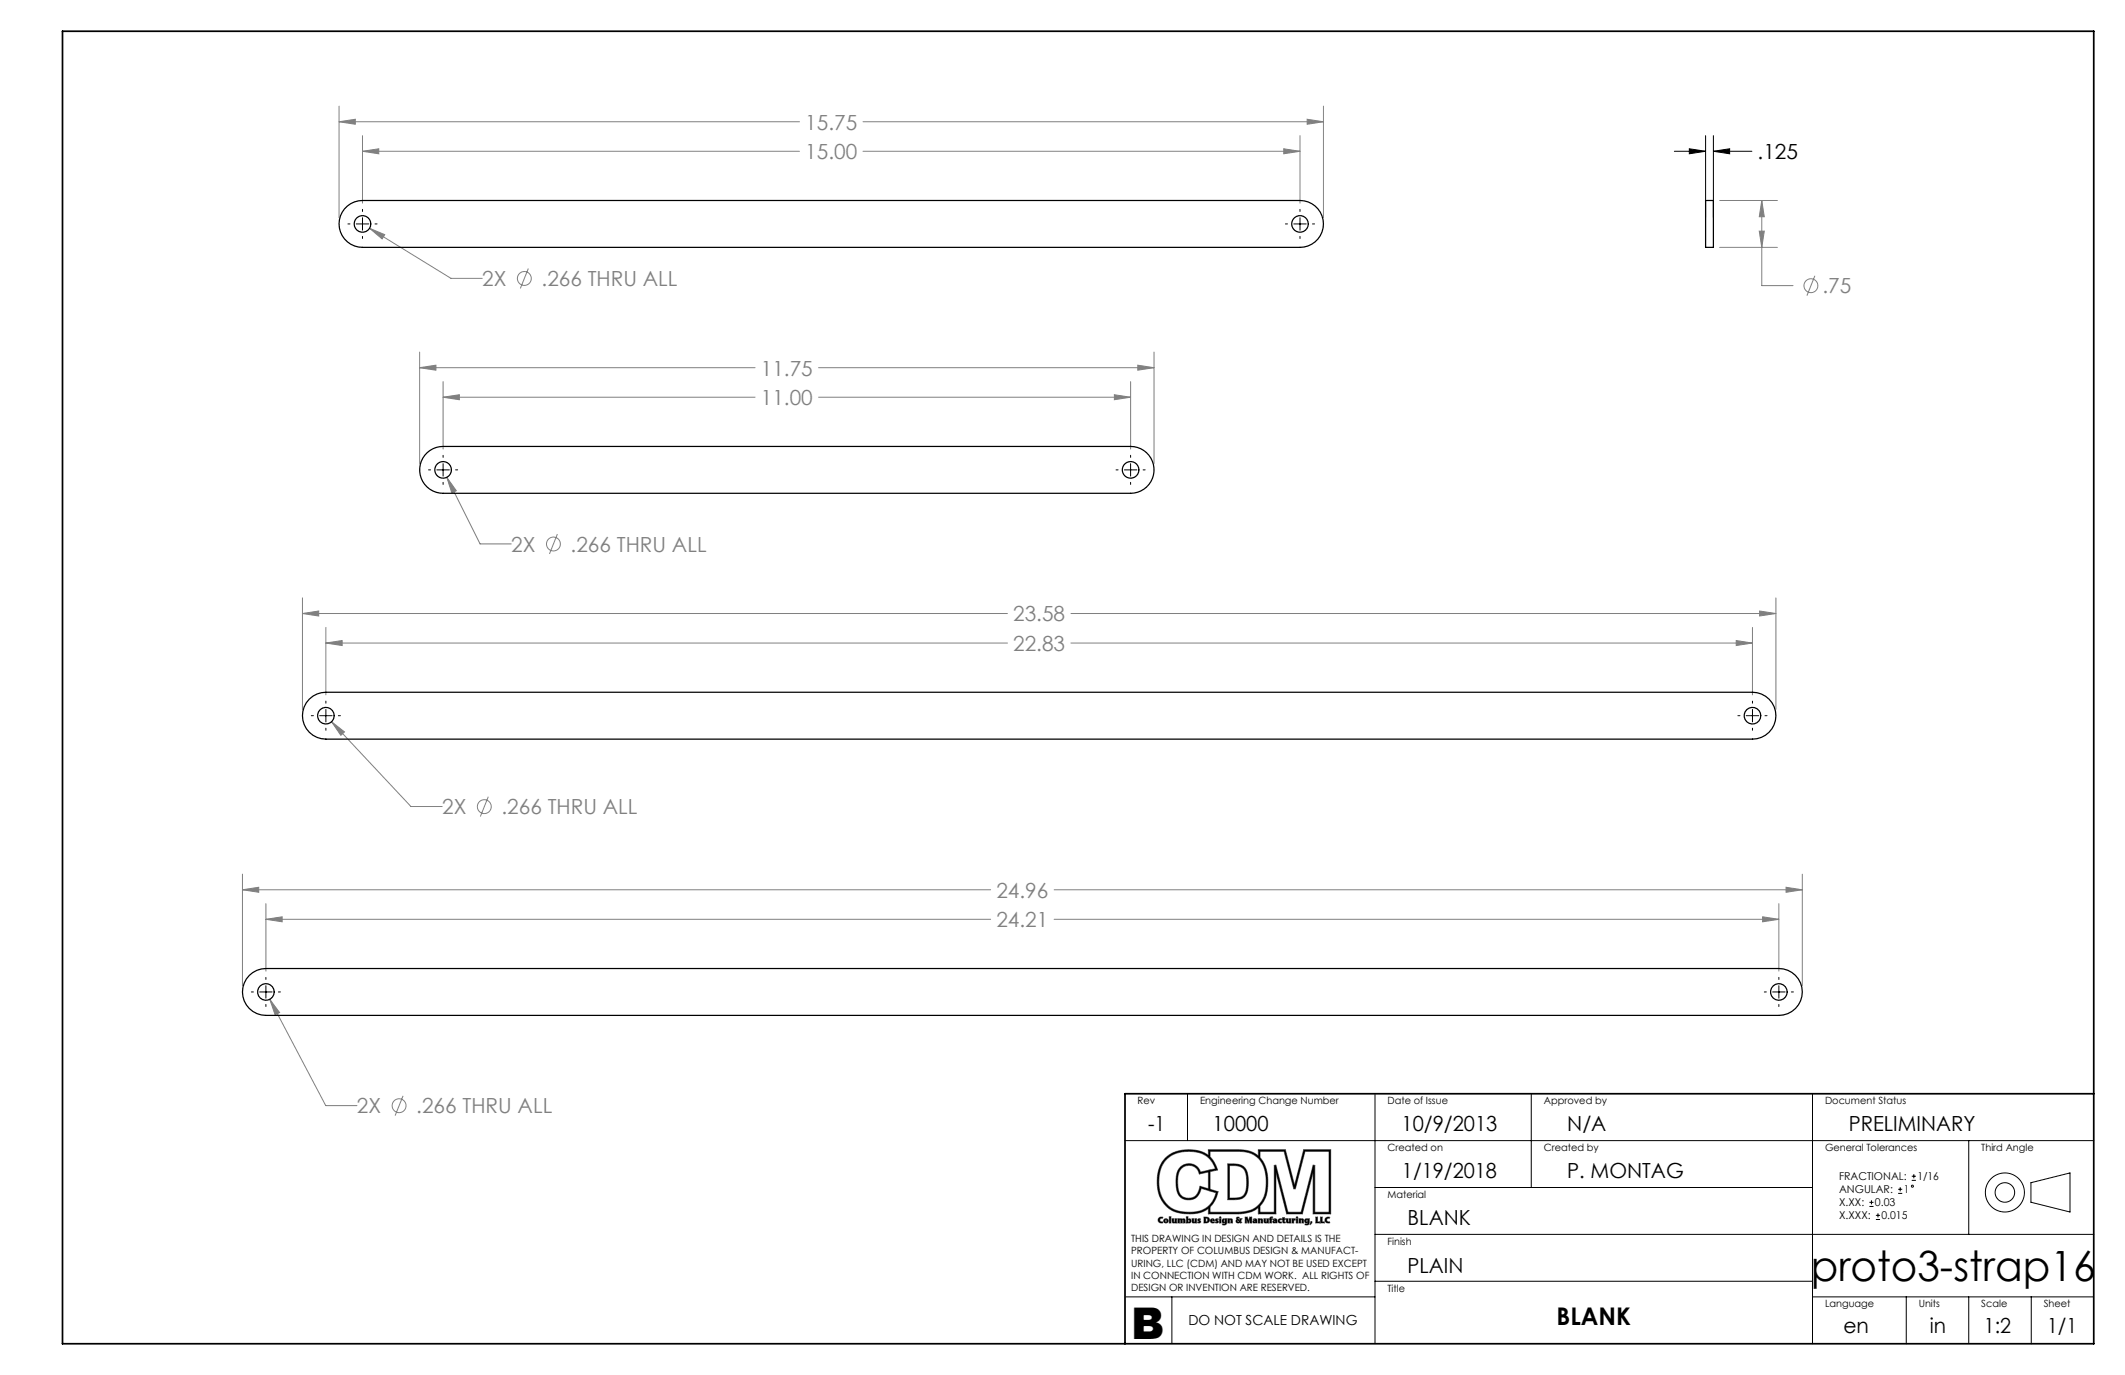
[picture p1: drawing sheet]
<svg xmlns="http://www.w3.org/2000/svg" width="432mm" height="279mm" viewBox="0 0 432 279" stroke-linecap="round" stroke-linejoin="round" font-family="sans-serif">
<g fill="none" stroke="#000" stroke-width=".2">
<path d="M340.2 30.7h6.4M343.3 30.2l3.3 .5-3.3 .5zM346.6 27.6v16.6M348.2 30.7l3.3-.5v1zM348.2 27.6v16.6M348.2 30.7h7.8M70.7 45.5h.4M72.4 45.5h2.5M73.7 42.5v.5M73.7 44.2v2.6M73.7 48v.5M76.2 45.5h.4"/>
<path d="M261.2 45.5h.4M262.9 45.5h2.5M264.2 42.5v.5M264.2 44.2v2.6M264.2 48v.5M266.7 45.5h.4M87.1 95.5h.4M88.8 95.5h2.5M90 92.5v.4M90 94.2v2.5M90 98v.4M92.6 95.5h.4"/>
<path d="M226.8 95.5h.4M228.5 95.5h2.5M229.7 92.5v.4M229.7 94.2v2.5M229.7 98v.4M232.3 95.5h.4M63.3 145.4h.4M64.9 145.4h2.6M66.2 142.5v.4M66.2 144.2v2.5M66.2 148v.4M68.8 145.4h.4"/>
<path d="M353.1 145.4h.5M354.8 145.4h2.6M356.1 142.5v.4M356.1 144.2v2.5M356.1 148v.4M358.6 145.4h.5M54 198.6v.4M361.5 198.6v.4M51.1 201.6h.4M52.8 201.6h2.5M54 200.3v2.5M54 204.1v.4"/>
<path d="M56.6 201.6h.4M358.5 201.6h.4M360.2 201.6h2.5M361.5 200.3v2.5M361.5 204.1v.4M364 201.6h.4M228.6 231.8h196.8M241.3 222.2v9.6M279.4 222.2v50.8M311.1 222.2v19.1M368.3 222.2v50.8M388.5 239.8h.8"/>
<path d="M388.5 239h.8M388.9 238.6v.8M400 231.8v19M279.4 250.8h146M279.4 241.3h88.9M379.9 245.2h.8M379.9 244.3h.8M380.3 243.9v.8M381.2 247.8h.8M381.2 247h.8M381.6 246.5v.9M385.7 242.5h.8"/>
<path d="M385.7 241.7h.8M386.1 241.2v.9M412.7 240.3l7.9-2v8l-7.9-2zM228.6 263.5h50.8M238.1 263.5v9.5M279.4 260.3h88.9M368.3 263.5h57.1M387.3 263.5v9.5M400 263.5v9.5M412.8 263.5v9.5"/>
<circle cx="388.6" cy="241" r=".21"/>
<circle cx="407.4" cy="242.3" r="1.98"/>
<circle cx="407.4" cy="242.3" r="4"/>
</g>
<g fill="none" stroke="#808080" stroke-width=".2">
<path d="M68.9 24.7l3.3-.5v1zM68.9 21.6v22.6M68.9 24.7h93.6M73.7 30.7l3.3-.5v1zM73.7 27.6v13.7M73.7 30.7h88.8M175.4 24.7h93.5M175.4 30.7h88.8M260.9 30.2l3.3 .5-3.3 .5zM264.2 27.6v13.7M265.6 24.2l3.3 .5-3.3 .5zM268.9 21.6v22.6"/>
<path d="M75.1 46.4l3.1 1.3-.6 .9zM75.1 46.4l16.5 10.2h6.4M107.4 54.6l-1.7 4M349.4 50.3h11.8M349.4 40.7h11.8M357.5 47h1l-.5 3.3zM358 40.7l.5 3.3h-1zM358 40.7v17.3h6.3M368.8 56l-1.6 4.1M85.3 74.7l3.3-.5v1zM85.3 71.5v22.7M85.3 74.7h68.1"/>
<path d="M90 77.5v13.7M166.3 74.7h68.2M229.7 77.5v13.7M231.2 74.2l3.3 .5-3.3 .5zM234.5 71.5v22.7M90 80.7l3.3-.5v1zM90 80.7h63.4M90.8 97l1.9 2.7-.9 .5zM90.8 97l6.7 13.5h6.4M166.3 80.7h63.4M226.4 80.2l3.3 .5-3.3 .5zM113.3 108.5l-1.6 4.1"/>
<path d="M61.5 124.7l3.3-.5v1zM61.5 121.5v22.7M61.5 124.7h143.2M66.2 130.7l3.3-.5v1zM66.2 127.5v13.7M66.2 130.7h138.5M217.6 124.7h143.3M217.6 130.7h138.5M352.8 130.2l3.3 .5-3.3 .5zM356.1 127.5v13.7M357.6 124.2l3.3 .5-3.3 .5zM360.9 121.5v22.7"/>
<path d="M67.4 146.7l2.6 2-.7 .7zM67.4 146.7l16.1 17.2h6.4M49.3 177.6v22.7M99.2 161.9l-1.6 4M366.2 177.6v22.7M49.3 180.8l3.3-.5v1zM49.3 180.8h152M54 186.8l3.3-.5v1zM54 183.6v13.7M54 186.8h147.3M214.2 180.8h152M214.2 186.8h147.3"/>
<path d="M358.2 186.3l3.3 .5-3.3 .5zM361.5 183.6v13.7M362.9 180.3l3.3 .5-3.3 .5zM54.8 203.1l2 2.6-.9 .5zM54.8 203.1l11.4 21.6h6.3M81.9 222.7l-1.6 4M237.1 235.6a7.1 7.1 0 0 1 8.4-.4l.9 1.1 .6 1.2-3.1 .7a2.55 2.55 0 0 0-2.9-1.7 2.55 2.55 0 0 0-2 2.7 4.7 4.7 0 0 0 .9 4.1 2.59 2.59 0 0 0 4.2-1.8l3 .9a4.9 4.9 0 0 1-5.4 3.9 5.6 5.6 0 0 1-6.2-6.2 6.3 6.3 0 0 1 1.6-4.5zM240.1 237.4a2.13 2.13 0 0 1 3.6 1.2l1.8-.4v3.3l-1.7-.5a2.35 2.35 0 0 1-3.2 2.3 2.17 2.17 0 0 1-1.3-2.2 5.1 5.1 0 0 1 .8-3.7zM241.5 233.6a5.9 5.9 0 0 0-6.4 6.5M241.5 233.6h.1M241.5 233.6a5.7 5.7 0 0 1 4 1.2v-1.2h6.1a5.6 5.6 0 0 1 4.1 1.3v-1.3h5.5l1.9 7.2 1.8-7.2h5.5v13.1h-3.6v-8.5l-2.2 8.5h-3.2l-2.1-8.5v8.5h-3.6v-1.3a5.8 5.8 0 0 1-4.1 1.3h-6.1v-1.1a7.7 7.7 0 0 1-7.9 .1 6.4 6.4 0 0 1-2.5-5.6M245.9 234h5.7a5.2 5.2 0 0 1 5.7 5.4 6.7 6.7 0 0 1-1.5 5.4l-.1 .1a5.2 5.2 0 0 1-4.1 1.4h-5.7v-1a6 6 0 0 0 1.6-3.2l-1.6-.4v-3.6l1.5-.4v-.1a6 6 0 0 0-1.5-2.5z"/>
<path d="M249.5 236.5a4.3 4.3 0 0 1 3.5 .8 6.1 6.1 0 0 1 0 5.8l-.5 .4-.8 .2-2.2 .1zM249.8 236.8a3.8 3.8 0 0 1 2.9 .7 6.1 6.1 0 0 1 0 5.3l-.4 .4-.5 .2h-2zM256 234h4.9l2 7.6h.3l2-7.6h4.8v12.3h-2.8v-9.5h-.4l-2.4 9.5h-2.7l-2.4-9.5h-.4v9.5h-2.9v-1.2a8.1 8.1 0 0 0 1.2-8l-.6-1.1a2.11 2.11 0 0 1-.6-2zM235.1 240.1h.1M235.5 247.5l.7-.2h.1l-.1 .3a.39 .39 0 0 0-.5 .3 .39 .39 0 0 0 .5 .4l.1 .2a.66 .66 0 0 1-.8-.2 .66 .66 0 0 1 0-.8zM236.9 247.8l.2 .3-.2 .3-.1-.3zM237.6 247.3h.3v1.2h-.3zM238.8 248.4v.1h.3v-.8h-.3l-.2 .6-.1-.6h-.3v.7l.3 .1 .3-.1M239.3 240.1h.1M239.3 247.7h.4v.1l.3-.2 .2 .2 .5-.1 .1 .8h-.3l-.1-.6-.2 .6h-.3l-.1-.6-.1 .6h-.4zM241.1 247.3h.3v.5a.4 .4 0 0 1 .5 0 .4 .4 0 0 1 0 .6 .4 .4 0 0 1-.5 0v.1h-.3zM241.5 247.8a.23 .23 0 0 1 .2 .3 .23 .23 0 0 1-.3 .2z"/>
<path d="M241.5 243.8h.1M242.8 248.4v.1h.4v-.8h-.4l-.1 .6-.1-.6h-.4l.1 .7 .2 .1 .3-.1M243.4 247.7h.6l-.3 .2a.33 .33 0 0 1 .3 .5 .33 .33 0 0 1-.6 .1l-.1-.1 .1-.1h.3l-.3-.3zM243.7 247.8v.1M244.6 247.3h.4a.62 .62 0 0 1 .8 .6 .62 .62 0 0 1-.8 .6h-.4zM245 247.5a.37 .37 0 0 1 .4 .4 .37 .37 0 0 1-.4 .4zM246.1 247.7a.43 .43 0 0 1 .5 0 .43 .43 0 0 1 .2 .4h-.5l.5 .3a.51 .51 0 0 1-.7 0 .51 .51 0 0 1 0-.7zM246.3 247.8l.2 .1-.2 .1zM246.5 247.9v.1M247.1 247.7h.5l-.3 .2a.33 .33 0 0 1 .3 .5 .33 .33 0 0 1-.6 .1l-.1-.1 .1-.1h.3l-.3-.3zM247.3 247.8v.1M247.8 247.7h.3v.8h-.3z"/>
<path d="M247.8 247.3h.3v.2h-.3zM248.4 247.8l.9-.1-.1 1.1-.4 .1h-.4v-.2h.4l.1-.3a.41 .41 0 0 1-.6 0 .41 .41 0 0 1 .1-.6zM248.7 247.8a.26 .26 0 0 1 .2 .3 .26 .26 0 0 1-.2 .2zM249.5 247.7h.3v.1l.5-.1 .1 .8h-.3l-.1-.6-.2 .6h-.3zM251.5 248l.3 .2a.21 .21 0 0 1-.3 .1 .21 .21 0 0 1 0-.3zM251.6 248.5l-.4-.2 .1-.5a.33 .33 0 0 1 0-.5 .33 .33 0 0 1 .5 .1l-.1 .2h-.2l.5 .4-.1-.2h-.1v-.2h.6l-.2 .2-.1 .4 .2 .2-.2 .1-.1-.1-.4 .1M253 247.3h.4l.3 .7 .2-.7h.5v1.2h-.4v-.8l-.3 .8h-.1l-.3-.8v.8h-.3zM253.3 240.2h.1M254.9 248.2l.2-.1-.1 .2zM255.4 248.5h-.5a.31 .31 0 0 1-.4-.3 .31 .31 0 0 1 .4-.3h.2h-.4l-.1-.1a.52 .52 0 0 1 .7-.1 .52 .52 0 0 1 .1 .7v.1M255.7 247.7h.3v.1l.5-.1 .1 .8h-.3l-.2-.6-.1 .6h-.3zM257.4 248.4v.1h.4v-.8h-.4l-.1 .6-.1-.6h-.4l.1 .7 .2 .1 .3-.1"/>
<path d="M258.1 247.3h.5l-.2 .3 .2 .1v.1h-.2v.7h-.4v-.7h-.1zM258.7 247.8a.52 .52 0 0 1 .7-.1 .52 .52 0 0 1 .1 .7v.1h-.5a.31 .31 0 0 1-.4-.3 .31 .31 0 0 1 .4-.3h.1h-.3zM258.9 248.2l.2-.1-.1 .2zM259.8 247.8l.5-.1h.2l-.1 .2a.24 .24 0 0 0-.4 .2 .24 .24 0 0 0 .4 .2l.1 .2a.48 .48 0 0 1-.7-.1 .48 .48 0 0 1 0-.6zM260.6 247.4h.4v.3h.2v.1h-.2v.3l.2 .4h-.3l-.2-.1-.1-.6h-.1zM262 248.4v.1h.3v-.8h-.3l-.2 .6-.1-.6h-.3v.7l.3 .1 .3-.1M263.2 248h-.3v.5h-.4v-.8h.4v.2l.3-.2v.3M263.4 247.7h.3v.8h-.3zM263.4 247.3h.3v.2h-.3zM264 247.7h.3v.1l.5-.1 .1 .8h-.3l-.2-.6-.1 .6h-.3zM265.2 247.8l.9-.1-.1 1.1-.5 .1h-.4l.1-.2h.4l.1-.3a.41 .41 0 0 1-.6 0 .41 .41 0 0 1 .1-.6zM265.5 247.8a.29 .29 0 0 1 .2 .3 .29 .29 0 0 1-.1 .3l-.2-.3z"/>
<path d="M266.3 248.2l.3 .2-.3 .5-.1-.1zM267.4 247.3h.3v1h.5v.2h-.8zM268.3 247.3h.4v1h.4v.2h-.8zM269.4 247.5l.7-.2h.1l-.1 .3a.39 .39 0 0 0-.5 .3 .39 .39 0 0 0 .6 .4v.2a.66 .66 0 0 1-.8-.2 .66 .66 0 0 1 0-.8z"/>
<circle cx="106.5" cy="56.6" r="1.41"/>
<circle cx="368" cy="58.1" r="1.41"/>
<circle cx="112.5" cy="110.5" r="1.41"/>
<circle cx="98.4" cy="163.9" r="1.41"/>
<circle cx="81.1" cy="224.7" r="1.41"/>
<circle cx="236.9" cy="248.1" r=".48"/>
</g>
<path d="M12.7 6.4h412.7v266.7h-412.7zM425.4 222.2h-196.8v50.9" fill="none" stroke="#000" stroke-width=".35"/>
<path d="M249.5 236.5h1.1a2.65 2.65 0 0 1 3.1 3l-.1 2.3-.3 .8-.4 .6-.5 .3-.6 .2-2.3 .1zM249.8 236.8v6.6l2-.1 .9-.4 .5-1.1 .1-1.8a2.72 2.72 0 0 0-1.1-2.9l-.9-.2zM236.8 235.3a7.6 7.6 0 0 1 6-1.6 5.2 5.2 0 0 1 2.7 1.1v-1.2h6.1a5.6 5.6 0 0 1 4.1 1.3v-1.3h5.5l1.9 7.2 1.8-7.2h5.5v13.1h-3.6v-8.5l-2.2 8.5h-3.2l-2.1-8.5v8.5h-3.6v-1.3l-1.4 .8-2.1 .4-6.7 .1v-1.1l-.9 .5-.9 .4-2.6 .2a6 6 0 0 1-6-7l.2-1.4 .3-1.2 .6-1.1zM240.1 237.4a5.3 5.3 0 0 0-.7 3.8 2.22 2.22 0 0 0 2.2 2.3 2.22 2.22 0 0 0 2.2-2.3v-.2l1.7 .5v-3.3l-1.8 .4-.6-1.2-.5-.4-.6-.2-1.1 .1zM256 234v1.2l.8 1 .5 1.4 .3 2.5-.2 2.5-.5 1.3-.9 1.2v1.2h2.9v-9.5h.4l2.4 9.5h2.7l2.4-9.5h.4v9.5h2.8v-12.3h-4.8l-2 7.6h-.3l-2-7.6zM245.9 234v1.1l.9 1.2 .6 1.4-1.5 .4v3.6l1.6 .4-.6 1.9-1 1.3v1h5.9l1.4-.2 1.7-.6 .9-.7 .6-.7a8.1 8.1 0 0 0-.7-8.7l-1.3-.9-1.4-.4zM237.1 235.6a7.6 7.6 0 0 0-1.2 7.2l1 1.7 1.5 1.2 2.1 .6 2.6-.1 1.4-.4 1.1-.8 .9-1.1 .6-1.5-3-.9a2.57 2.57 0 0 1-2.8 2.3 2.57 2.57 0 0 1-2.3-2.9v-1.4l.1-1.1a2.49 2.49 0 0 1 2.3-2 2.49 2.49 0 0 1 2.5 1.8l3.1-.7-.8-1.5-1.1-1.1a7.3 7.3 0 0 0-8 .7zM235.5 247.5l.3-.2h.5l-.1 .3h-.4l-.1 .3 .1 .3 .4 .1 .1 .2h-.5l-.4-.2-.1-.4zM236.5 248.1a.47 .47 0 0 1 .9 0 .47 .47 0 0 1-.9 0zM236.8 247.8v.4l.1 .2 .2-.4zM237.6 247.3h.3v1.2h-.3zM238.2 247.7h.3l.1 .6 .1-.1 .1-.5h.3v.8h-.3v-.1l-.3 .1h-.2zM239.3 247.7h.4v.1l.2-.2 .3 .2 .5-.1 .1 .8h-.3l-.1-.6-.2 .6h-.3l-.1-.6-.1 .6h-.4zM241.1 247.3h.3v.5l.3-.2 .3 .2v.4l-.2 .3h-.7zM241.5 247.8l-.1 .4 .2 .2 .1-.4zM242.2 247.7h.4l.1 .6 .1-.1v-.5h.4v.8h-.4v-.1l-.2 .1h-.3zM243.4 247.7h.6l-.3 .2 .3 .3-.1 .3-.6-.1 .1-.1h.3l-.3-.3zM244.6 247.3h.7l.3 .2 .2 .4-.2 .4-1 .2zM245 247.5v.8h.2l.2-.2v-.3zM246 247.8l.3-.2 .4 .1 .1 .4-.5 .1 .1 .1h.3l.1 .1-.4 .1-.3-.1-.2-.3zM246.3 247.8v.2h.2zM247 247.7h.6l-.3 .2 .3 .3-.1 .3-.6-.1 .1-.1h.3l-.3-.3zM247.8 247.4a.18 .18 0 0 1 .3 0 .18 .18 0 0 1-.3 0zM247.8 247.7h.3v.8h-.3zM248.4 247.7h.9v.9l-.3 .3h-.6v-.2h.4l.1-.2v-.1l-.3 .1-.2-.1-.1-.4zM248.7 247.8v.4l.1 .2 .1-.4zM249.5 247.7h.3v.1l.3-.2 .3 .1v.8h-.3l-.1-.6-.1 .1-.1 .5h-.3zM251.5 248v.3l.3-.1zM251.3 247.4h.5l-.3 .2 .5 .4-.1-.2h-.1v-.2h.6l-.2 .2-.1 .4 .2 .2-.2 .1-.1-.1-.4 .1-.4-.1-.1-.3 .2-.3zM253 247.3h.4l.3 .7 .2-.7h.5v1.2h-.4v-.8l-.3 .8h-.1l-.3-.8v.8h-.3zM254.8 248.2a.15 .15 0 0 0 .3 0 .15 .15 0 0 0-.3 0zM254.6 247.8l.4-.2 .3 .1 .1 .8h-.8v-.4l.5-.2h-.4zM255.7 247.7h.3v.1l.2-.2 .3 .1 .1 .8h-.3l-.2-.6-.1 .1v.5h-.3zM256.8 247.7h.4l.1 .6 .1-.1v-.5h.4v.8h-.4v-.1l-.2 .1h-.3zM258.9 248.2a.15 .15 0 0 0 .3 0 .15 .15 0 0 0-.3 0zM258.7 247.8l.3-.2 .4 .1 .1 .8h-.8v-.4l.4-.2h-.3zM258.1 247.4l.5-.1-.2 .2 .2 .3h-.2v.7h-.4v-.7h-.1v-.1h.1zM259.8 247.8l.3-.2 .4 .1-.5 .4 .5 .4h-.4l-.3-.1-.1-.3zM260.6 247.4h.4v.3h.2v.1h-.2v.3l.2 .4-.5-.1-.1-.6h-.1zM261.4 247.7h.3l.1 .6 .2-.1v-.5h.3v.8h-.3v-.1l-.3 .1h-.2zM262.5 247.7h.4v.2l.1-.3 .3 .1-.1 .3h-.3v.5h-.4zM263.4 247.4a.18 .18 0 0 1 .3 0 .18 .18 0 0 1-.3 0zM263.4 247.7h.3v.8h-.3zM264 247.7h.3v.1l.2-.2 .3 .1 .1 .8h-.3l-.2-.6-.1 .1v.5h-.3zM265.2 247.7h.9l-.1 .9-.2 .3h-.7l.1-.2h.4l.1-.2v-.1l-.3 .1-.2-.1-.1-.4zM265.5 247.8l-.1 .4 .2 .2 .1-.4zM266.3 248.3l.3 .1-.3 .5-.1-.1zM267.4 247.3h.3v1h.5v.2h-.8zM268.3 247.3h.4v1h.4v.2h-.8zM269.4 247.5l.4-.2h.4l-.1 .3h-.4l-.1 .3 .1 .3 .5 .1v.2h-.5l-.4-.2-.1-.4z" fill-rule="evenodd" fill="#000"/>
<path d="M348.2 30.7l3.3-.5v1zM343.3 30.2l3.3 .5-3.3 .5z" fill="#000"/>
<path d="M75.1 46.4l2.5 2.2 .6-.9zM68.9 24.7l3.3-.5v1zM265.6 24.2l3.3 .5-3.3 .5zM73.7 30.7l3.3-.5v1zM260.9 30.2l3.3 .5-3.3 .5zM357.5 47h1l-.5 3.3zM358 40.7l.5 3.3h-1zM90.8 97l1 3.2 .9-.5zM85.3 74.7l3.3-.5v1zM231.2 74.2l3.3 .5-3.3 .5zM90 80.7l3.3-.5v1zM226.4 80.2l3.3 .5-3.3 .5zM67.4 146.7l1.9 2.7 .7-.7zM61.5 124.7l3.3-.5v1zM357.6 124.2l3.3 .5-3.3 .5zM66.2 130.7l3.3-.5v1zM352.8 130.2l3.3 .5-3.3 .5zM54.8 203.1l1.1 3.1 .9-.5zM49.3 180.8l3.3-.5v1zM362.9 180.3l3.3 .5-3.3 .5zM54 186.8l3.3-.5v1zM358.2 186.3l3.3 .5-3.3 .5z" fill="#808080"/>
<g fill="none" stroke="#000" stroke-width=".25">
<path d="M70 42.4a4.8 4.8 0 0 1 3.7-1.7h190.5a4.8 4.8 0 0 1 4.7 4.8 4.8 4.8 0 0 1-4.7 4.8h-190.5a4.8 4.8 0 0 1-4.4-2.8 4.8 4.8 0 0 1 .7-5.1zM346.6 40.7h1.6v9.6h-1.6zM86.8 92a4.8 4.8 0 0 1 3.2-1.3h139.7a4.8 4.8 0 0 1 4.8 4.8 4.8 4.8 0 0 1-4.8 4.7h-139.7a4.8 4.8 0 0 1-4.4-3 4.8 4.8 0 0 1 1.2-5.2zM62.9 142.1a4.8 4.8 0 0 1 3.3-1.4h289.9a4.8 4.8 0 0 1 4.8 4.7 4.8 4.8 0 0 1-4.8 4.8h-289.9a4.8 4.8 0 0 1-4.4-2.9 4.8 4.8 0 0 1 1.1-5.2zM50.7 198.2a4.8 4.8 0 0 1 3.3-1.4h307.5a4.8 4.8 0 0 1 4.7 4.8 4.8 4.8 0 0 1-4.7 4.7h-307.5a4.8 4.8 0 0 1-4.4-2.9 4.8 4.8 0 0 1 1.1-5.2z"/>
<circle cx="73.7" cy="45.5" r="1.69"/>
<circle cx="264.2" cy="45.5" r="1.69"/>
<circle cx="90" cy="95.5" r="1.69"/>
<circle cx="229.7" cy="95.5" r="1.69"/>
<circle cx="66.2" cy="145.4" r="1.69"/>
<circle cx="356.1" cy="145.4" r="1.69"/>
<circle cx="54" cy="201.6" r="1.69"/>
<circle cx="361.5" cy="201.6" r="1.69"/>
</g>
<text font-size="8.9" x="229.9" y="272.1">B</text>
<text font-size="8.5" x="367.9" y="260.3">proto3-strap16</text>
<text font-size="4.9" x="316.3" y="269.3">BLANK</text>
<g font-size="4.2" fill="#808080">
<text x="163.6" y="26.3">15.75</text>
<text x="163.6" y="32.3">15.00</text>
<text x="98" y="58.1">2X</text>
<text x="110" y="58.1">.266 THRU ALL</text>
<text x="370.3" y="59.6">.75</text>
<text x="154.6" y="76.3">11.75</text>
<text x="154.6" y="82.3">11.00</text>
<text x="103.9" y="112.1">2X</text>
<text x="116" y="112.1">.266 THRU ALL</text>
<text x="205.9" y="126.3">23.58</text>
<text x="205.9" y="132.3">22.83</text>
<text x="89.9" y="165.5">2X</text>
<text x="101.9" y="165.5">.266 THRU ALL</text>
<text x="202.5" y="182.4">24.96</text>
<text x="202.5" y="188.4">24.21</text>
<text x="72.5" y="226.2">2X</text>
<text x="84.6" y="226.2">.266 THRU ALL</text>
</g>
<g font-size="4.2">
<text x="357.2" y="32.3">.125</text>
<text x="233.3" y="229.9">-1</text>
<text x="246.4" y="229.9">10000</text>
<text x="284.8" y="229.9">10/9/2013</text>
<text x="318.5" y="229.9">N/A</text>
<text x="375.7" y="229.9">PRELIMINARY</text>
<text x="284.9" y="239.3">1/19/2018</text>
<text x="318.5" y="239.3">P. MONTAG</text>
<text x="286" y="249">BLANK</text>
<text x="286" y="258.6">PLAIN</text>
<text x="374.6" y="270.9">en</text>
<text x="392.1" y="270.9">in</text>
<text x="403.1" y="270.9">1:2</text>
<text x="416" y="270.9">1/1</text>
</g>
<text font-size="2.8" x="241.5" y="269.3">DO NOT SCALE DRAWING</text>
<g font-size="2.2">
<text x="373.7" y="239.8">FRACTIONAL:</text>
<text x="389.6" y="239.8">1/16</text>
<text x="373.7" y="245.1">X.XX:</text>
<text x="373.7" y="242.5">ANGULAR:</text>
<text x="381" y="245.1">0.03</text>
<text x="386.8" y="242.5">1</text>
<text x="373.7" y="247.8">X.XXX:</text>
<text x="382.3" y="247.8">0.015</text>
</g>
<g font-size="2">
<text x="231.1" y="224.3">Rev</text>
<text x="243.8" y="224.3">Engineering Change Number</text>
<text x="281.9" y="224.3">Date of Issue</text>
<text x="313.7" y="224.3">Approved by</text>
<text x="370.8" y="224.3">Document Status</text>
<text x="281.9" y="233.9">Created on</text>
<text x="313.7" y="233.9">Created by</text>
<text x="370.8" y="233.9">General Tolerances</text>
<text x="402.6" y="233.9">Third Angle</text>
<text x="281.9" y="243.4">Material</text>
<text x="229.9" y="252.3">THIS DRAWING IN DESIGN AND DETAILS IS THE</text>
<text x="229.9" y="254.9">PROPERTY OF COLUMBUS DESIGN &amp; MANUFACT-</text>
<text x="229.9" y="257.4">URING, LLC (CDM) AND MAY NOT BE USED EXCEPT</text>
<text x="281.9" y="252.9">Finish</text>
<text x="229.9" y="259.9">IN CONNECTION WITH CDM WORK. ALL RIGHTS OF</text>
<text x="229.9" y="262.4">DESIGN OR INVENTION ARE RESERVED.</text>
<text x="281.9" y="262.4">Title</text>
<text x="370.8" y="265.6">Language</text>
<text x="389.9" y="265.6">Units</text>
<text x="402.6" y="265.6">Scale</text>
<text x="415.3" y="265.6">Sheet</text>
</g>
</svg>
